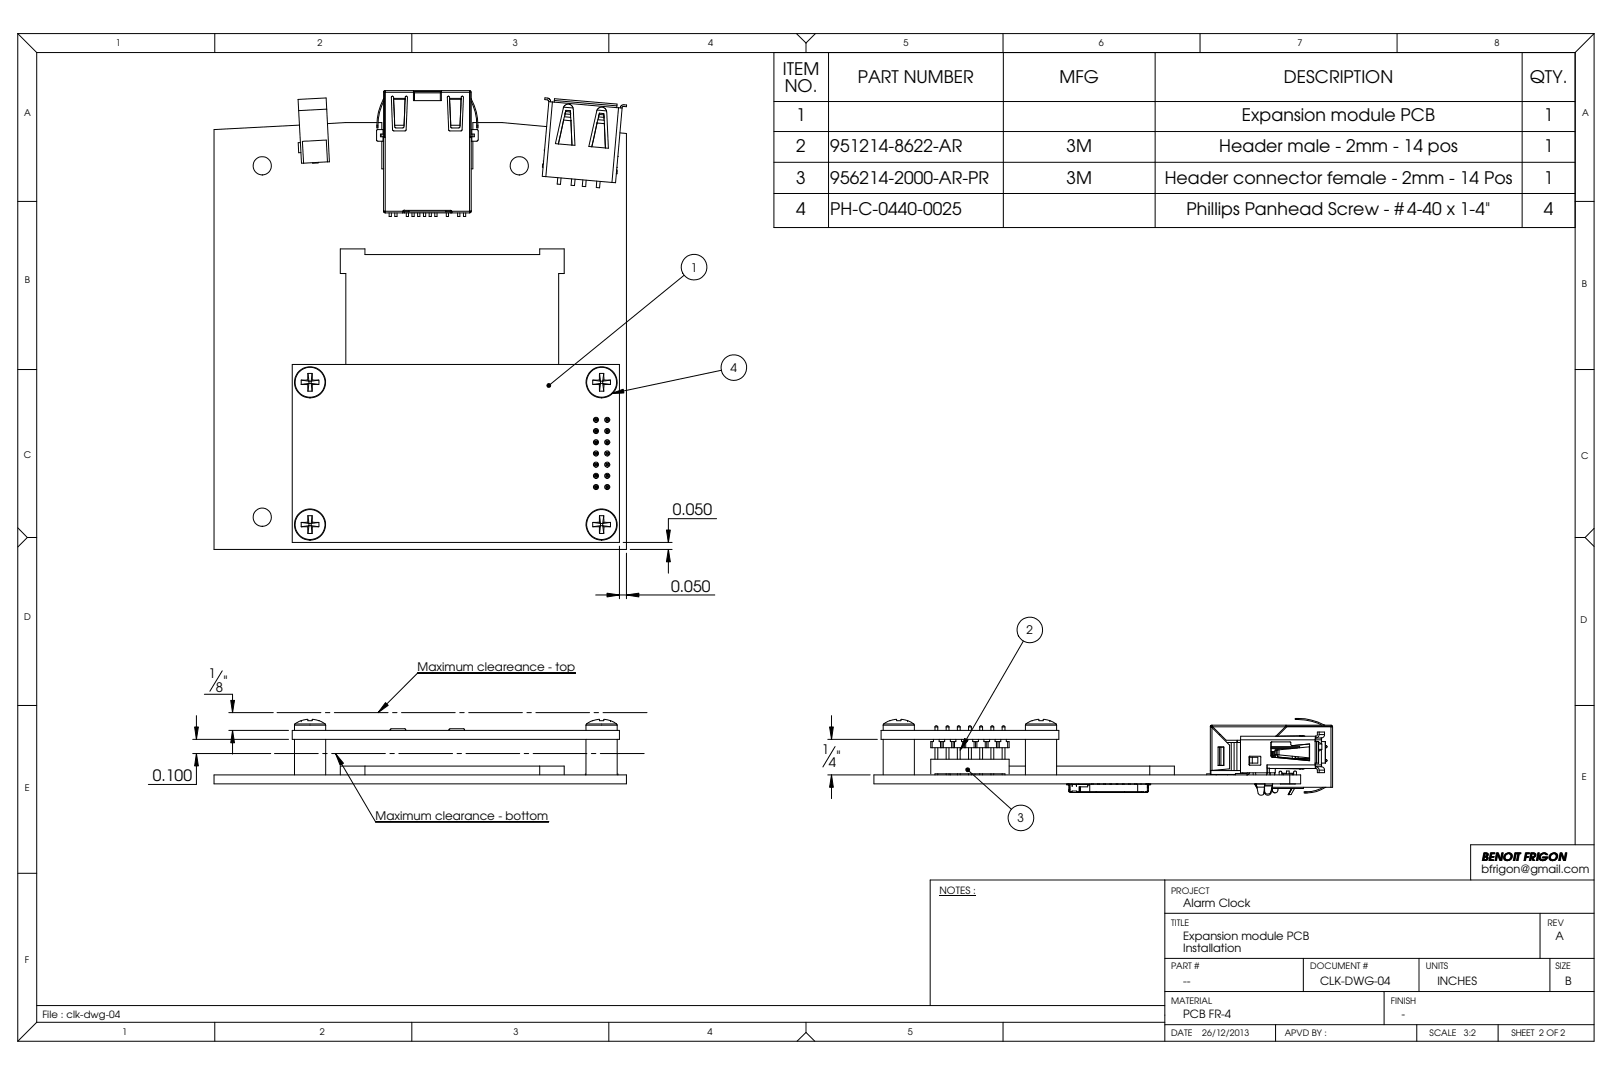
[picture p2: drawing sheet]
<svg xmlns="http://www.w3.org/2000/svg" width="457mm" height="305mm" viewBox="0 0 457 305" stroke-linecap="round" stroke-linejoin="round" font-family="sans-serif">
<g fill="none" stroke="#000" stroke-width=".28">
<path d="M5 9.5v285.7M5 9.5h447.1M5 9.5l5.4 5.4M10.4 14.9v275M10.4 14.9h436.3M60.9 9.5v5.4M116.8 9.5v5.4M172.7 9.5v5.4M219.5 14.9v49.6h227.2M225.9 9.5l2.7 2.7M228.6 12.2v2.7M231.3 9.5l-2.7 2.7"/>
<path d="M235 14.9v49.6M284.5 9.5v5.4M284.6 14.9v49.6M327.6 14.9v49.6M340.4 9.5v5.4M396.2 9.5v5.4M431.7 14.9v49.6M446.7 14.9v224.6M452.1 9.5v285.7h-447.1M452.1 9.5l-5.4 5.4M84.9 35.5l-24.2 1.2v119.1h117v-118l-1.9-.1M92.7 30.9l-.2-3.1-8 .4 1 18.1h.6"/>
<path d="M92.7 30.9l-8 .5M92.7 30.9l.7 15h-.5M106.9 35.5h.3M106.9 36h.3M106.9 35.5v.5M106.9 34.8h-8.9l-5.1 .3M107.2 35.5v.8h-.3v-.3M107.2 34.8h1.1v1.9M108.3 38v.8M108.6 36.7v1.3M108.6 38.8v1.2M108.7 28.2a15.8 15.8 0 0 0-1.8 7.3"/>
<path d="M108.7 28.2h.1M108.8 27.9l-.1 .3M108.8 28.8a14.6 14.6 0 0 0-1.6 6.7M108.8 36.7h-1.8l-.2 .2v2.9l.4 .2h1.6M108.8 38.7h.3M108.8 38h-.9v.8h.9M109.1 26.2h8.3M109.1 26.2v12.7M109.3 26l-.2 .2M109.3 25.7v34.7M109.3 38.9l-.5 .2M109.3 25.7l-.5 .3v33.9"/>
<path d="M109.3 25.7h23.9M111.3 27.3l-.3 .3 .3 9.2M111.3 27.3h.1M111.3 27.3l.3 .3 .3 7.9M111.6 27.9h3.3M111.9 35.5l.1 .6 .3 .2h2l.2-.2 .1-.6M111.9 35.5h2.7M114.9 28.2h-3.3l.3 7.3M114.9 28.3l-.3 7.1M114.9 28.2l-.3 7.3M114.9 28.2v.1M114.9 27.9v.3"/>
<path d="M114.9 27.9v.4M114.9 27.9v-.3a.32 .32 0 0 1 .4-.3 .32 .32 0 0 1 .3 .3l-.5 9.4-.2 .1h-3.2l-.3-.3M117.3 25.7v2.8h7.9v-2.8M117.4 26.2l-.1-.2h7.9l-.2 .2M117.4 26.2l.2 .1M117.6 26.3v2.2M117.6 26.3h7.3M124.9 26.3v2.2M125 26.2h8.3M125 26.2l-.1 .1M127.2 27.3l.3 .2 .3 8M127.2 27.3l-.3 .3 .4 9.4 .3 .1h3.2l.2-.1 .4-9.4a.32 .32 0 0 0-.3-.3 .32 .32 0 0 0-.3 .3v.3"/>
<path d="M127.5 27.9h3.3M127.8 35.5v.6l.4 .2h1.9l.3-.3M127.8 35.5h2.7M130.5 35.5v.5M130.8 28.3l-.3 7.2M130.8 28.2l-.3 7.3M130.8 28.2h-3.3l.3 7.3M130.8 28.2v.1M130.8 27.9v.3M130.8 27.9v.4M133.2 26l.1 .2M133.2 38.9l.4 .2"/>
<path d="M133.2 25.7v34.7M133.2 25.7l.3 .1 .1 .4v33.7M133.3 26.2v12.7M133.3 38.7h.3M133.6 27.9l.1 .3M133.6 28.8a14 14 0 0 1 1.6 6.7M133.6 36.7l1.9 .1 .1 2.9M133.6 38h.9v.8h-.9M133.7 28.2a15.2 15.2 0 0 1 1.9 7.3M133.7 28.2h-.1M133.8 36.7v1.3M133.8 38.8v1.2"/>
<path d="M134.1 38v.8M135.2 34.8h-1.1v1.9M135.2 35.5h.4M135.2 36h.4M135.2 35.5v.5M135.5 34.8h6.9l12.7 1.1M135.6 35.5v.8h-.4v-.3M135.6 39.7l-.4 .3h-1.6M155.7 28.8l-1.9 21.2 1 .1M155.7 28.8l1 .1M155.7 28.8l-.3-.4-.9-.2 .1-.5 1.1 .2 .5 1M156.7 28.9l-1.9 21.2"/>
<path d="M156.7 28.9l.5 .1M157.2 29l17.7 1.5M157.2 28.5v.5M157.2 28.5l.1-.5 17.7 1.5v.5M157.2 28.5l17.8 1.5M159.9 34l-1.5 6.8M159.9 34h.1M159.9 34l2 .2M159.9 30.4l2.7 .2M160.1 33.1l-.2 .9M160.1 33.1l1.7 .2M160.3 32.3l-.2 .8"/>
<path d="M160.3 32.3l1.5 .1M160.3 32l-.1 .8M160.3 32v.3M160.5 31.3v.3M160.5 31.3l1.3 .1M160.5 31.6l1.2 .1M160.5 31.6l-.2 .7M160.5 31.3l-.2 .7M161.7 31.7l.1 .7M161.8 31.4v.7M161.8 31.4l-.1 .3M161.8 32.4v.9"/>
<path d="M161.8 33.3l.1 .9M161.8 32.1v.8M161.8 32.1v.3M161.9 34.2l.3 6.9M161.9 34.1v.1M169.3 34.9l-1.4 6.7M169.3 34.9h.1M169.3 34.9l2.1 .2M169.4 34.8h-.1M169.4 31.2l2.6 .3M169.6 34l-.3 .9M169.6 34l1.8 .1"/>
<path d="M169.8 33.1l-.2 .9M169.8 33.1l1.5 .2M169.8 32.8l-.1 .8M169.8 32.8v.3M170 32.5l1.2 .1M170 32.5l-.2 .6M170 32.1v.4M170 32.1l1.2 .1M170 32.1l-.2 .7M171.2 32.2l.1 .7M171.2 32.6l.1 .7M171.2 32.2v.4"/>
<path d="M171.3 33.3l.1 .8M171.3 32.9v.4M171.3 32.9v.8M171.4 34.1v1M171.4 35.1l.3 6.9M171.4 35h.1M171.4 35.1h.1M172 31.7l-.2-.7-.9-.6-1.1 .2-.6 .7-2.2 10.2 .9 .1M172.1 31.7l.5 10.3h-.9M174.9 30.5l.5 .1M175 30l-.1 .5M175.4 30.6h1"/>
<path d="M175.4 30.6l-1.8 21.1M175.9 30.6l.2-.5 .4-.3h1.2v.5l-1-.1-.3 .4M176.4 30.6l-1.8 21.2-1-.1M219.5 37.3h227.2M219.5 28.8h227.2M5 57.1h5.4M85.2 40.4l-.6 .1 .1 2.8h.6M90.3 46l-.3 .2-1.3 .1v-.2M92.9 45.9l-.4-6.2-5.8 .3-.9 .1 .3 6.2M92.9 45.9l-6.8 .4M108.3 40v7.9h.5M108.8 59.7l.1 .2"/>
<path d="M108.8 59.9l.1 .3M108.8 59.9h7.2M109.1 59.9l.2 .2zM114.7 59.6a.55 .55 0 0 0-.4 .8v-.3h13.8l.1 .3-.3-.8h-13.2M116 59.9v.2M116 59.6v.3M126.4 59.9v.2M126.4 59.9h7.2M126.4 59.6v.3M133.3 59.9l-.1 .2zM133.6 59.7l-.1 .2M133.6 59.9l-.1 .3"/>
<path d="M134.1 40v7.9h-.5M154.1 45.6l.1 .1M154.1 46.2l-.3 1.2h.3M154.5 42.5h-.2M154.8 50.1l18.8 1.6M158.2 50.4l-.2 1.8 1 .1 .1-1.8M158.4 40.8l-.9-.1 2.3-10.2 .7-.8 .9-.2 .8 .5 .4 .7 .5 10.5-.9-.1M158.4 40.8l3.8 .3M162.1 50.7l-.1 1.8 .9 .1 .2-1.8M165.3 51l-.2 1.8 1 .1 .1-1.8M167.9 41.6l3.8 .4M169.2 51.4l-.1 1.8 1 .1 .1-1.9"/>
<path d="M174.9 48l.1 1.3-.2-.1M175.1 47.5h-.1M175.3 44.3l.1 .1M219.5 46h227.2M219.5 54.9h227.2M446.7 57.1h5.4M108.9 60.2l.4 .2M109.1 60l-.2 .2M109.3 60.4h23.9M110.4 60.4v1h.6v-1M112 60.4v1h.6v-1M114.7 60.1v.3"/>
<path d="M115.2 60.4v1h.7v-1M116.8 60.4v1h.7v-1M118.4 60.4v1h.7v-1M120.1 60.4v1h.6v-1M121.7 60.4v1h.6v-1M123.3 60.4v1h.7v-1M126.6 60.4v1h.6v-1M127.7 60.1v.3M129.8 60.4v1h.6v-1M131.4 60.4v1h.7v-1M133.3 60l.2 .2M133.5 60.2l-.3 .2"/>
<path d="M194 78.1l-38.3 31.2M5 104.8h5.4M82.9 103.3h92.8v50.5h-92.8zM85.4 109l1.9 .1M85.4 107.8v1.2M85.4 107.8l2.2 .3M87.3 109.1v1.8M87.3 107.7l-1.9 .1M87.3 107.7l.3 .4M87.3 105.9v1.8M87.3 105.9h1.2M87.3 110.9h1.2"/>
<path d="M87.3 105.9l.3 2.2M87.6 108.1v.6M87.6 108.7l-.3 .4M87.6 108.7l-.3 2.2M87.6 108.7l-2.2 .3M87.6 108.7h.7M87.6 108.1h.7M88.3 108.1v.6M88.3 108.7l.3 .4M88.3 108.7l2.1 .3M88.3 108.7l.2 2.2M88.5 105.9l.1 1.8"/>
<path d="M88.5 105.9l-.2 2.2M88.6 107.7l1.8 .1M88.6 109.1l-.1 1.8M88.6 107.7l-.3 .4M90.4 109l-1.8 .1M90.4 107.8v1.2M90.4 107.8l-2.1 .3M98.1 103.3v-25.7h-1.6v-7h7v1.6h49.6v-1.6h6.9v7h-1.5v25.7M155.3 108.9a.53 .53 0 0 1 .8 .1 .53 .53 0 0 1-.1 .7 .53 .53 0 0 1-.8-.1l.5-.3-.5 .3-.1-.3zM168.1 107.8v1.2M168.1 109l1.9 .1M168.1 107.8l2.2 .3"/>
<path d="M168.3 118.9v.3M168.7 118.6l.3 .4M168.7 118.6h.8M168.7 119.4h.8M168.7 118.6v.8M169 119.1l-.3 .3M169 119h.1M169 119v.1M169 119.1h.1M169.1 119.1l.4 .3M169.1 119v.1M169.5 118.6l-.4 .4"/>
<path d="M169.5 118.6v.8M170 109.1l.1 1.8M170 107.7l-1.9 .1M170 107.7l.3 .4M170.1 105.9l-.1 1.8M170.1 105.9h1.1M170.1 110.9h1.1M170.1 105.9l.2 2.2M170.3 108.7h.6M170.3 108.1h.6M170.3 108.1v.6M170.3 108.7l-.3 .4"/>
<path d="M170.3 108.7l-.2 2.2M170.3 108.7l-2.2 .3M170.9 108.1v.6M170.9 108.7l.3 2.2M170.9 108.7l.4 .4M170.9 108.7l2.2 .3M171.2 105.9l.1 1.8M171.2 105.9l-.3 2.2M171.3 107.7l1.8 .1M171.3 109.1l-.1 1.8M171.3 107.7l-.4 .4M171.8 118.6l.3 .4"/>
<path d="M171.8 118.6v.8M171.8 118.6h.8M171.8 119.4h.8M172.1 119.1l-.3 .3M172.1 119v.1M172.1 119h.2M172.1 119.1h.2M172.3 119.1l.3 .3M172.3 119v.1M172.6 118.6l-.3 .4M172.6 118.6v.8M172.9 118.9v.3"/>
<path d="M173.1 109l-1.8 .1M173.1 107.8v1.2M173.1 107.8l-2.2 .3M173.4 111.6l3.3-1.2 .3 1zM204.6 105l-31.2 6.6M446.7 104.8h5.4M168.3 122.1v.2M168.3 125.3v.2M168.3 128.4v.3M168.3 131.6v.3M168.3 134.8v.2M168.3 138v.2"/>
<path d="M168.7 128.2l.3 .3M168.7 121.8l.3 .3M168.7 131.4l.3 .3M168.7 125l.3 .3M168.7 134.5l.3 .3M168.7 137.7l.3 .3M168.7 128.2h.8M168.7 138.5h.8M168.7 125.8h.8M168.7 134.5h.8M168.7 128.9h.8M168.7 132.1h.8"/>
<path d="M168.7 135.3h.8M168.7 121.8h.8M168.7 125h.8M168.7 121.8v.8M168.7 125v.8M168.7 128.2v.7M168.7 131.4v.7M168.7 134.5v.8M168.7 137.7v.8M168.7 137.7h.8M168.7 131.4h.8M168.7 122.6h.8"/>
<path d="M169 125.5l-.3 .3M169 128.7l-.3 .2M169 131.8l-.3 .3M169 135l-.3 .3M169 122.3l-.3 .3M169 138.2l-.3 .3M169 128.5h.1M169 138h.1M169 138.2h.1M169 125.5h.1M169 134.8h.1M169 128.7h.1"/>
<path d="M169 122.1v.2M169 125.3v.2M169 128.5v.2M169 131.7v.1M169 134.8v.2M169 138v.2M169 131.8h.1M169 131.7h.1M169 125.3h.1M169 135h.1M169 122.1h.1M169 122.3h.1"/>
<path d="M169.1 125.5l.4 .3M169.1 122.3l.4 .3M169.1 128.7l.4 .2M169.1 135l.4 .3M169.1 131.8l.4 .3M169.1 138.2l.4 .3M169.1 122.1v.2M169.1 125.3v.2M169.1 128.5v.2M169.1 131.7v.1M169.1 134.8v.2M169.1 138v.2"/>
<path d="M169.5 128.2l-.4 .3M169.5 121.8l-.4 .3M169.5 125l-.4 .3M169.5 134.5l-.4 .3M169.5 131.4l-.4 .3M169.5 137.7l-.4 .3M169.5 121.8v.8M169.5 125v.8M169.5 128.2v.7M169.5 131.4v.7M169.5 134.5v.8M169.5 137.7v.8"/>
<path d="M171.8 134.5l.3 .3M171.8 121.8l.3 .3M171.8 125l.3 .3M171.8 137.7l.3 .3M171.8 131.4l.3 .3M171.8 128.2l.3 .3M171.8 121.8v.8M171.8 125v.8M171.8 128.2v.7M171.8 131.4v.7M171.8 134.5v.8M171.8 137.7v.8"/>
<path d="M171.8 128.2h.8M171.8 138.5h.8M171.8 125.8h.8M171.8 134.5h.8M171.8 128.9h.8M171.8 132.1h.8M171.8 135.3h.8M171.8 121.8h.8M171.8 125h.8M171.8 137.7h.8M171.8 131.4h.8M171.8 122.6h.8"/>
<path d="M172.1 138.2l-.3 .3M172.1 131.8l-.3 .3M172.1 135l-.3 .3M172.1 122.3l-.3 .3M172.1 128.7l-.3 .2M172.1 125.5l-.3 .3M172.1 122.1v.2M172.1 125.3v.2M172.1 128.5v.2M172.1 131.7v.1M172.1 134.8v.2M172.1 138v.2"/>
<path d="M172.1 128.5h.2M172.1 138h.2M172.1 138.2h.2M172.1 125.5h.2M172.1 134.8h.2M172.1 128.7h.2M172.1 131.8h.2M172.1 131.7h.2M172.1 125.3h.2M172.1 135h.2M172.1 122.1h.2M172.1 122.3h.2"/>
<path d="M172.3 131.8l.3 .3M172.3 138.2l.3 .3M172.3 122.3l.3 .3M172.3 135l.3 .3M172.3 128.7l.3 .2M172.3 125.5l.3 .3M172.3 122.1v.2M172.3 125.3v.2M172.3 128.5v.2M172.3 131.7v.1M172.3 134.8v.2M172.3 138v.2"/>
<path d="M172.6 131.4l-.3 .3M172.6 134.5l-.3 .3M172.6 121.8l-.3 .3M172.6 125l-.3 .3M172.6 137.7l-.3 .3M172.6 128.2l-.3 .3M172.6 121.8v.8M172.6 125v.8M172.6 128.2v.7M172.6 131.4v.7M172.6 134.5v.8M172.6 137.7v.8"/>
<path d="M172.9 122.1v.2M172.9 125.3v.2M172.9 128.4v.3M172.9 131.6v.3M172.9 134.8v.2M172.9 138v.2M5 149.6l2.7 2.8M7.7 152.4h2.7M7.7 152.4l-2.7 2.7M85.4 149.4h1.9M85.4 148.1v1.3M85.4 148.1l2.2 .3"/>
<path d="M87.3 148.1h-1.9M87.3 149.4v1.9M87.3 148.1l.3 .3M87.3 146.2v1.9M87.3 146.2h1.2M87.3 151.3h1.2M87.3 146.2l.3 2.2M87.6 149.1l-2.2 .3M87.6 149.1l-.3 .3M87.6 149.1l-.3 2.2M87.6 148.4h.7M87.6 149.1h.7"/>
<path d="M87.6 148.4v.7M88.3 149.1l.3 .3M88.3 149.1l2.1 .3M88.3 149.1l.2 2.2M88.3 148.4v.7M88.5 146.2l.1 1.9M88.5 146.2l-.2 2.2M88.6 148.1h1.8M88.6 149.4l-.1 1.9M88.6 148.1l-.3 .3M90.4 149.4h-1.8M90.4 148.1v1.3"/>
<path d="M90.4 148.1l-2.1 .3M168.1 148.1v1.3M168.1 149.4h1.9M168.1 148.1l2.2 .3M170 148.1h-1.9M170 149.4l.1 1.9M170 148.1l.3 .3M170.1 146.2l-.1 1.9M170.1 146.2h1.1M170.1 151.3h1.1M170.1 146.2l.2 2.2M170.3 148.4h.6"/>
<path d="M170.3 149.1h.6M170.3 149.1l-2.2 .3M170.3 149.1l-.3 .3M170.3 149.1l-.2 2.2M170.3 148.4v.7M170.9 149.1l.4 .3M170.9 149.1l2.2 .3M170.9 149.1l.3 2.2M170.9 148.4v.7M171.2 146.2l.1 1.9M171.2 146.2l-.3 2.2M171.3 148.1h1.8"/>
<path d="M171.3 149.4l-.1 1.9M171.3 148.1l-.4 .3M173.1 149.4h-1.8M173.1 148.1v1.3M173.1 148.1l-2.2 .3M175.7 154.9v14.9M176.7 153.8h13.9M177.7 156.8v13M178.7 155.8h11.9M189 150.3h1.1l-.5 3.5zM189.6 155.8l.5 3.5h-1.1zM189.6 155.8v6.7"/>
<path d="M203.2 147.1h-13.6v6.7M446.7 152.4h2.9M449.6 152.4l2.5 2.5M452.1 149.8l-2.5 2.6M169 168.7h33.7M172.2 168.2l3.5 .5-3.5 .5zM177.7 168.7l3.5-.5v1zM58 196.8h8v5.3M63 190.2l-3.5 5.8M65.4 198.6h1.1l-.5 3.5zM109.3 199.2l.8 .8-2.9 2.1zM163.2 190.8h-44.8l-11.2 11.3"/>
<path d="M290.2 181.8l-17.9 30.9M5 200h5.4M54.7 209.6h27.1M54.7 213.7h22.1M55.2 206.1h1.1l-.6 3.5zM55.7 213.7l.6 3.5h-1.1zM55.7 213.7v8.7h-13.6M55.7 202.9v6.7M60.7 219.7h117v2.5h-117zM64.9 207.1h16.9M64.9 202.1h12.6M66 207.1l.5 3.5h-1.1z"/>
<path d="M66 207.1v6.7M77.9 213.7h12.4M78.6 202.1h12.4M82.9 207.1h92.8v2.5h-92.8zM83.5 205.6v1.5M83.5 209.6v10.1M83.5 205.6h8.9M85.4 204.3l-1.7 .9M85.4 204.3l1.6-.3h.3v.3h1.2l.1-.3 1.9 .3M85.4 204.3h.1M90.5 204.3l1.7 1M91.5 213.7h1.3"/>
<path d="M92.2 205.3h-8.5l-.2 .3M92.2 205.3l.2 .3M92.3 202.1h1.3M92.4 205.6v1.5M92.4 209.6v10.1M94.1 213.7h15.2M94.8 202.1h15.3M95.2 213.7l2.2 2.7-.9 .6zM95.2 213.7l11.3 19.3h49.1M96.5 219.7v-2.5h63.5v2.5M103.5 217.2v2.5M110.6 213.7h1.2"/>
<path d="M111 206.7l-.3 .1v.3M111 206.6h3.9l.2 .5M111.3 202.1h1.3M113.1 213.7h15.3M113.9 202.1h15.2M127.6 206.7l-.3 .1v.3M127.6 206.6h4l.2 .5M129.6 213.7h1.3M130.4 202.1h1.3M132.2 213.7h15.2M132.9 202.1h15.3M148.7 213.7h1.2"/>
<path d="M149.4 202.1h1.3M151.2 213.7h15.3M152 202.1h15.2M153.1 217.2v2.5M166 219.4v.3M166.2 205.6v1.5M166.2 209.6v10.1M166.2 205.6h8.8M166.4 205.3l-.2 .3M166.4 205.3h8.5M167.7 213.7h1.3M168.1 204.3l-1.7 1"/>
<path d="M168.1 204.3h.1M168.1 204.3l1.7-.3h.2l.1 .3h1.1l.1-.3 1.8 .3M168.5 202.1h1.3M170.3 213.7h12.4M171 202.1h12.5M173.1 204.3l1.8 1M173.1 204.3h.1M174.8 205.3l.2 .3M175 205.6v1.5M175 209.6v10.1M175.3 219.4v.3M234.8 219.7h12"/>
<path d="M234.8 209.6h14M235.3 206.1h1l-.5 3.5zM235.8 219.7l.5 3.5h-1zM235.8 202.9v6.7M235.8 219.7v6.7M236.9 211.7l-3.5 5.8M247.9 219.7h121v2.5h-121zM249.9 207.1h50.4v2.5h-50.4zM250.5 205.6h8.8M250.5 205.6v1.5M250.5 209.6v10.1M250.7 205.3l-.2 .3"/>
<path d="M252.4 204.3l-1.7 1M252.4 204.3h.1M252.4 204.3l1.6-.3h.3v.3h1.2l.1-.3 1.8 .3M257.4 204.3l1.8 1h-8.5M257.4 204.3h.1M259.1 205.3l.2 .3M259.3 205.6v1.5M259.3 209.6v10.1M264 219.4v-4.1h22.2v4.1M264.4 210.3v1.7M264.8 209.6v.7h-.8v1.7h22.2v-1.7h-.8v-.7M265.2 206.1l.1-.3h.5l.2 .3"/>
<path d="M265.2 219.7v-.3h19.8v.3M265.2 206.1v1M265.2 212v3.3M265.2 206.1h.8M266 206.1v1M266 212v3.3M266 219.4v.3M266.4 209.6v.7h1.5v-.7M266.7 210.3v1.7M267.2 210.3v1.7M267.5 210.3v1.7M268.4 206.1l.1-.3h.4l.3 .3"/>
<path d="M268.4 206.1v1M268.4 212v3.3M268.4 219.4v.3M268.4 206.1h.8M269.2 206.1v1M269.2 212v3.3M269.2 219.4v.3M269.5 209.6v.7h1.6v-.7M269.5 219.4v.3M269.9 210.3v1.7M270.3 210.3v1.7M270.7 210.3v1.7"/>
<path d="M271.5 206.1l.2-.3h.4l.2 .3M271.5 206.1v1M271.5 212v3.3M271.5 219.4v.3M271.5 206.1h.8M272.3 206.1v1M272.3 212v3.3M272.3 219.4v.3M272.7 209.6v.7h1.6v-.7M273.1 210.3v1.7M273.5 210.3v1.7M273.6 209.4l.9 .5-2.2 2.8z"/>
<path d="M273.9 210.3v1.7M274.1 217.9a.54 .54 0 0 1 .8 .2 .54 .54 0 0 1-.5 .7 .54 .54 0 0 1-.5-.7l.2-.2 .3 .4zM274.4 218.3l12.5 11.1M274.7 206.1l.2-.3h.4l.2 .3M274.7 206.1v1M274.7 212v3.3M274.7 219.4v.3M274.7 206.1h.8M275.5 206.1v1M275.5 212v3.3M275.5 219.4v.3M275.9 209.6v.7h1.6v-.7"/>
<path d="M276.3 210.3v1.7M276.5 219.4v.3M276.7 210.3v1.7M277.1 210.3v1.7M277.9 206.1l.2-.3h.4l.2 .3M277.9 206.1v1M277.9 212v3.3M277.9 219.4v.3M277.9 206.1h.8M278.7 206.1v1M278.7 212v3.3M278.7 219.4v.3"/>
<path d="M279.1 209.6v.7h1.6v-.7M279.4 210.3v1.7M279.9 210.3v1.7M280.2 210.3v1.7M281.1 206.1l.2-.3h.3l.3 .3M281.1 206.1v1M281.1 212v3.3M281.1 219.4v.3M281.1 206.1h.8M281.9 206.1v1M281.9 212v3.3M281.9 219.4v.3"/>
<path d="M282.2 209.6v.7h1.6v-.7M282.6 210.3v1.7M283 210.3v1.7M283.4 210.3v1.7M284.2 206.1l.2-.3h.4l.2 .3M284.2 206.1v1M284.2 212v3.3M284.2 219.4v.3M284.2 206.1h.8M285 206.1v1M285 212v3.3M285.8 210.3v1.7"/>
<path d="M286.2 217.2h4.6M290.8 205.6h8.9M290.8 205.6v1.5M290.8 209.6v10.1M291 205.3l-.2 .3M292.7 204.3l-1.7 1M292.7 204.3h.1M292.8 204.3l1.6-.3h.2l.1 .3h1.2v-.3l1.9 .3M297.7 204.3l1.8 1h-8.5M297.8 204.3h.1M299.5 205.3l.2 .3M299.7 217.2h33.4v2.5"/>
<path d="M299.7 205.6v1.5M299.7 209.6v10.1M326.1 217.2v2.5M343.3 206.1h34.7M343.3 206.1v13.5h7.1M343.3 218.5h8.5M343.3 219.4h-1v.3M343.4 206.1l.3 .2M343.5 218.5v1.1M343.7 206v12.4M343.7 205.9l-.1 .1 .1 .3M343.7 205.7l.3 .4"/>
<path d="M343.7 205.6v.1M343.7 206.3l5 4.9v6.7l-5 .5M343.7 218.4l-.3 .1M343.7 206l.3 .1M343.7 218.4l-.1 .1M343.7 205.6h34l.3 .5M343.7 205.6l-.3 .1-.1 .4M343.7 205.7v.3M343.8 218.4l.1 .1M344 206.1l3.8 3.8h4M345.1 219.6l-.3 .1M345.5 211.8h1.6"/>
<path d="M345.5 217h1.6M345.5 211.8h1.6v5.2h-1.6zM345.8 208.3h.4M345.9 211.8v5.2M346.3 211.8v5.2M348 210.5h3.8M348.1 219.6v.1M349.2 210.5v8M350 210.5v8M350 219.6v.1M350.8 209.9v8.6M350.9 209.9v.6"/>
<path d="M351.8 209.8h23v-.5h-1.7l-.1 1M351.8 209.8v9.3h8.4v.6M352.4 219.1v.2M353.9 219.1l-.3 .2h-3.2v.4M354.3 214.6l.1-.2 3.2 .1-.1 2.4-3.1 .1-.1-.3M354.3 214.6v2.1M354.3 216.7h.1M354.3 214.6h.1M354.3 216.7l.2 .3M354.3 219.1l-.4 .5-.3 .1M354.4 219.1l-.4 .5-.3 .1M354.4 214.7h2.3v1.7h-2.3z"/>
<path d="M354.5 214.4l-.2 .2M355.2 214.7v1.7M355.4 219.1v.6M356.1 219.1l.1 .6M359.4 216.9l-.2 2.8M359.4 216.9l-.1 2.8M359.4 217.8h.6M360 217.8l13.2 .1M360 217.8v1.3M360.3 219.7v-.6h1.2v.6M360.5 214.3l.3 .4M360.5 210.5v3.8"/>
<path d="M360.5 214.3h.1M360.5 210.5h.1M360.5 211.7h8.1v.3l-8.1-.1M360.5 212.1h7.5M360.5 212.3h5.6M360.5 213.1h1.2M360.6 213.1v1.1h.2v-1.1M360.7 210.4h5.3l.1 .8 .4 .2M360.7 210.4l-.2 .1M360.7 214.2v.4l.1-.4M360.9 213.1v1.1h.2M361.1 213.1l-.1 1.5v-.4"/>
<path d="M361.3 213.1v1.1h.1v-1.1M361.3 214.6h.1M361.3 214.2v.4M361.7 214h.9M361.7 214h.5M361.7 212.7h.5M361.7 212.7v1.3M361.7 214v.8M362.2 214h.6M362.2 212.7v1.3M362.2 214.3l.4 .4M362.2 214.3h.1"/>
<path d="M362.2 214v.3M362.3 214.3l.3 .4M362.6 212.6l-.9 .1M362.6 214.7l8.8 .8M362.8 212.6l-.6 .1M362.8 212.6v1.4M362.8 214l8.5 .9M363.6 219l-.3-.3h-.3l-.2 1M363.6 219.2v.2M363.6 219.4h3.3M363.6 219v.2M363.6 219.4v.3"/>
<path d="M363.6 219.2h1.3M364 219.4v.3M364.5 206.1l-2.6 2.6M364.7 205.6v.1M364.7 205.7l-.2 .4M364.7 205.9h12.8M364.9 219.2v.2M364.9 219.2v-.6h.7v.6M365 206.1l-2.7 2.6M365.6 219.2v.2M365.6 219.2h1.3M365.8 219.7v2.5"/>
<path d="M366.5 211.4h.1M366.5 211.4l4.9-.5v4.8l-10.6-1M366.5 214.4v.7M366.5 219.4v.3M366.9 219.2v.2M366.9 219.2l.1-.5 .5-.1 .2 .4v.7M366.9 219.4v.3M367.3 214.7l.2 .3h.7M367.4 214.5v.2M367.7 203.7v.3M368.2 215l3.2 .1M368.2 203.7a15.8 15.8 0 0 1 7.3 1.8"/>
<path d="M368.2 204a14.6 14.6 0 0 1 6.7 1.6M368.2 203.7v.3M368.2 214.6v.4M368.2 203.7h-.8v.3h.8M368.6 218l-6.9-.1-.1 1.8M368.6 208.6l-6.9 .1M368.6 208.6l.5 .1M368.6 208.6l1.5 .1M368.6 208.6v.1M368.6 217.9v.1M368.8 208.6l.5 .1M369.1 217.9l-.5 .1"/>
<path d="M369.3 217.9l-.5 .1M369.4 217.9h.6M369.4 208.7h.5M370.1 217.9l-1.5 .1M371.3 211.8v3.1M371.3 214.9h.1M371.3 211.8l-8.5 .8M371.4 211.7l-.1 .1M373 216.4h1M373 210.3h1M373 216.4l.1 1 1.7-.1v-.4h-15.4M373 210.2l.7 .1"/>
<path d="M373.1 208.7v9.2M373.2 208.7h-21.3l-.1 1.1M373.2 217.9l.4 .4v.8h2.1v-.7M373.2 217.9v-.5a1.01 1.01 0 0 1 .9 1M373.4 210.3v6.1M373.9 210.3v6.1M374 210.3v6.1M374 210.4l.9 .5M374 210.9h.9M374 212.5h.9M374.1 208.3a1.01 1.01 0 0 1-.9 1v-.6M374.1 218.4h1.6"/>
<path d="M374.1 207.6v.7M374.1 218.4v.7M374.1 208.3h1.6M374.7 217.4a.94 .94 0 0 1 1 1M374.8 212.6v4.8M374.8 210.3h1.1v6.1h-1.1M374.8 209.3v1.6M374.9 210.9v1.6M374.9 212.5l-.9 .5M375.5 205.5l.3 .1M375.5 205.5v.1M375.7 208.3a.94 .94 0 0 1-1 1"/>
<path d="M375.7 208.3v-.7h-2.1v.8l-.4 .3M375.9 210.3v6.1M375.9 215.3h.3l.2 .3-.4 .3M375.9 211.4h.3l.2 .3M375.9 216h.1M376.4 211.8l-.5 .2M376.4 211.7v.1M377.5 205.9v17.3M377.5 205.9l.2 .2M378 206.1v17.1h-17.2M446.7 200h5.4M302.5 222.3v.2l.6 .1"/>
<path d="M302.5 222.3h.6M302.6 222.2l-.1 .1M302.8 222.2v.3M303.1 222.3l.1 .1M303.1 222.3l.2 .1M303.1 223.8v.3M303.1 222.7v-.3h.3v.3M303.1 224.1v.2M303.1 224.3l.4 .4h21.8M303.1 224.3l.1 .2M303.1 224.3h.3M303.1 222.7h.3"/>
<path d="M303.1 223.8h.3M303.1 222.7v1.1M303.1 224.1h.3M303.3 222.3h22.3M303.4 223.8v.3M303.4 224.1v.2M303.4 224.3v.1M303.4 222.9h.1M303.4 223.2h.1M303.4 222.7v1.1M303.4 223.6v.1M303.4 223.7v.1"/>
<path d="M303.4 224.5h.7v-.2h1.2v.2h19.1v.2M303.4 222.3v2.2M303.7 224.5v.2M303.8 222.3h.1M304 224.5v.2M304.1 222.3v.7l.1-.6h1l.1 .6v-.7M305.4 224.5v.2M305.7 222.3h3.4M306 222.2v.1M306 224.5v.2M306.2 223.1v1.4M306.4 223.1v1.4"/>
<path d="M308.5 222.4v.7h-2.4v1.4M308.5 222.5h.6v2M309.1 222.5l-.6 .1M309.6 222.2v.1M309.6 222.3h.4M309.6 222.3h.1M310 222.2v.1M310 222.3h.1M310.9 224.5v.2M311.3 222.2v.1M311.3 222.3h.5M311.3 222.3h.1"/>
<path d="M311.8 222.2v.1M311.8 222.3h.1M313.1 222.2v.1M313.1 222.3h.5M313.1 222.3h.1M313.6 222.2v.1M313.6 222.3h.1M314.8 222.2v.1M314.8 222.3h.5M314.8 222.3h.1M315.3 222.2v.1M315.3 222.3h.1"/>
<path d="M316.6 222.2v.1M316.6 222.3h.4M316.6 222.3h.1M317 222.2v.1M317 222.3h.1M318.3 222.2v.1M318.3 222.3h.5M318.3 222.3h.1M318.8 222.2v.1M318.8 222.3h.1M318.9 224.5v.2M320.1 222.2v.1"/>
<path d="M320.1 222.3h.4M320.1 222.3h.1M320.5 222.2v.1M320.5 222.3h.1M321.8 222.2v.1M321.8 222.3h.5M321.8 222.3h.1M322.3 222.2v.1M322.3 222.3h.1M322.7 222.3v2.2M323.6 222.3h.1M323.8 224.5v.2"/>
<path d="M324.9 222.3h.3M325 222.3h.1M325.1 224.5v.2M325.3 224.5v.2M325.4 222.9h.1M325.4 223.2h.1M325.4 224.5h-.7v.2M325.4 222.3v2.2M325.4 224.1h.3M325.4 223.3h.3M325.4 222.5h.1M325.5 224.2v.1"/>
<path d="M325.5 223.1v.2M325.5 224.3l-.1 .1M325.5 222.7v-.3h.2v.3M325.5 223.1h.2M325.5 224.3h.2M325.5 222.7h.2M325.5 222.7v.4M325.5 222.2v.1M325.6 223.3l-.2 .1M325.6 222.2l.1 .1M325.7 224.5h.1M325.7 224.2v.1"/>
<path d="M325.7 223.1v.2M325.7 224.3l-.4 .4M325.7 222.7v.4M325.7 223.3v.9M325.7 224.1l-.3 .1M325.8 222.3l-.2 .1M325.8 222.3l-.3 .1M325.8 222.3h.5M326 222.2v.3M326.3 222.2v.1M326.3 222.3v.2h-.6v.2M355.9 222.3h.1"/>
<path d="M355.9 222.3l.6 1.2M355.9 222.3l.6 1.1M355.9 222.2v.1M356 222.3h.4M356 222.3l.5 .9M356 222.2l-.1 .1M356.1 222.2l-.1 .1M356.2 222.2l.2 .8M356.4 222.3l.1 .9M356.4 222.3h2.3M356.4 222.2v.1M356.5 223.2l.3 1.7a.93 .93 0 0 0 .9 .6 .93 .93 0 0 0 .8-.6"/>
<path d="M356.5 223.2h2.1M358.6 224.5l-.1 .5M358.6 224.5l-.1 .4M358.6 223.2l-.1 1.7M358.6 223.4l.1 1.1a.95 .95 0 0 0 .9 .7 .95 .95 0 0 0 .9-.7M358.6 223.6h.1M358.7 222.6v.2M358.7 222.8h2.1M358.7 222.6h2.1M358.7 222.8l-.1 1.7M358.7 222.3l-.1 .9M358.7 224.6a.87 .87 0 0 0 .8 .9 .87 .87 0 0 0 .9-.6"/>
<path d="M358.7 222.2v.1M358.8 222.2l-.1 .4M360.5 224.5l-.1 .4M360.8 224a.79 .79 0 0 0 .8 .8M360.8 224h.1M360.8 223.6v.4M360.8 223.2l-.4 1.7M360.8 222.8l-.3 1.7M360.8 222.6v.2M360.8 222.6l.1-.4-.1 1M361.6 224.8h.1M362.5 223.6a.85 .85 0 0 1-.6 1.2 .85 .85 0 0 1-1.1-.8"/>
<path d="M363.1 222.2h4.3M366.3 223.6l-.9 1.7h.8l1-1.7M366.4 223.6l-.9 1.7 .9-1.7M369.7 223.2v.4h-9M370.2 224.5v.3M370.7 224.5v.3M370.7 224.5h-.8v.3h.8M375.3 223.2a9.1 9.1 0 0 1-4.6 1.3M375.8 223.2v.1M375.8 223.3a9.2 9.2 0 0 1-5.1 1.5M376 223.2l-.2 .1M452.1 239.5h-35v10"/>
<path d="M5 247.6h5.4M266.4 253.9h10.5M330.4 259h121.7M330.4 249.5v45.7M436.8 259v12.7M452.1 249.5h-188.3v35.6M330.4 271.7h121.7M369.7 271.7v9.4M402.5 271.7v9.4M439.6 271.7v9.4M10.4 289.9h320M10.4 289.9l-5.4 5.3"/>
<path d="M10.4 285.1h320M60.9 289.9v5.3M116.8 289.9v5.3M172.7 289.9v5.3M228.6 289.9v2.8M228.6 292.7l2.5 2.5M228.6 292.7l-2.5 2.5M284.5 289.9v5.3M330.4 281.1h121.7M330.4 290.5h121.7M361.8 290.5v4.7M392.6 281.1v9.4"/>
<path d="M401.8 290.5v4.7M424.9 290.5v4.7"/>
<circle cx="74.4" cy="47" r="2.6"/>
<circle cx="147.3" cy="47" r="2.6"/>
<circle cx="196.8" cy="75.7" r="3.6"/>
<circle cx="87.9" cy="108.4" r="4.4"/>
<circle cx="87.9" cy="108.4" r="4.3"/>
<circle cx="169.1" cy="119" r=".72"/>
<circle cx="170.6" cy="108.4" r="4.4"/>
<circle cx="170.6" cy="108.4" r="4.2"/>
<circle cx="172.2" cy="119" r=".72"/>
<circle cx="208.1" cy="104.2" r="3.6"/>
<circle cx="169.1" cy="134.9" r=".72"/>
<circle cx="169.1" cy="125.4" r=".72"/>
<circle cx="169.1" cy="131.7" r=".72"/>
<circle cx="169.1" cy="128.6" r=".72"/>
<circle cx="169.1" cy="122.2" r=".72"/>
<circle cx="169.1" cy="138.1" r=".72"/>
<circle cx="172.2" cy="125.4" r=".72"/>
<circle cx="172.2" cy="122.2" r=".72"/>
<circle cx="172.2" cy="131.7" r=".72"/>
<circle cx="172.2" cy="128.6" r=".72"/>
<circle cx="172.2" cy="138.1" r=".72"/>
<circle cx="172.2" cy="134.9" r=".72"/>
<circle cx="74.4" cy="146.6" r="2.59"/>
<circle cx="87.9" cy="148.7" r="4.4"/>
<circle cx="87.9" cy="148.7" r="4.3"/>
<circle cx="170.6" cy="148.7" r="4.2"/>
<circle cx="170.6" cy="148.7" r="4.4"/>
<circle cx="292.1" cy="178.6" r="3.6"/>
<circle cx="289.6" cy="231.9" r="3.6"/>
</g>
<g fill="#000">
<path d="M173.4 111.6l3.3-1.2 .3 1zM189 150.3h1.1l-.5 3.5zM189.6 155.8l.5 3.5h-1.1zM172.2 168.2l3.5 .5-3.5 .5zM177.7 168.7l3.5-.5v1zM55.7 213.7l.6 3.5h-1.1zM55.2 206.1h1.1l-.6 3.5zM65.4 198.6h1.1l-.5 3.5zM66 207.1l.5 3.5h-1.1zM95.2 213.7l2.2 2.7-.9 .6zM109.3 199.2l.8 .8-2.9 2.1zM235.3 206.1h1l-.5 3.5z"/>
<path d="M235.8 219.7l.5 3.5h-1zM273.6 209.4l.9 .5-2.2 2.8z"/>
<path d="M155.3 108.9a.53 .53 0 0 1 .8 .1 .53 .53 0 0 1-.1 .7 .53 .53 0 0 1-.8-.1l.5-.3-.5 .3-.1-.3z" fill-rule="evenodd"/>
<path d="M274.1 217.9a.54 .54 0 0 1 .8 .2 .54 .54 0 0 1-.5 .7 .54 .54 0 0 1-.5-.7l.2-.2 .3 .4z" fill-rule="evenodd"/>
</g>
<g font-size="4.9">
<text x="222" y="21.3">ITEM</text>
<text x="243.3" y="23.7">PART NUMBER</text>
<text x="300.5" y="23.7">MFG</text>
<text x="364.2" y="23.7">DESCRIPTION</text>
<text x="433.9" y="23.7">QTY.</text>
<text x="222.6" y="26.1">NO.</text>
<text x="225.8" y="34.4">1</text>
<text x="352.2" y="34.4">Expansion module PCB</text>
<text x="437.9" y="34.4">1</text>
<text x="225.8" y="43">2</text>
<text x="235.5" y="43">951214-8622-AR</text>
<text x="302.5" y="43">3M</text>
<text x="345.8" y="43">Header male - 2mm - 14 pos</text>
<text x="437.9" y="43">1</text>
<text x="225.8" y="52.3">3</text>
<text x="235.5" y="52.3">956214-2000-AR-PR</text>
<text x="302.5" y="52.3">3M</text>
<text x="330.3" y="52.3">Header connector female - 2mm - 14 Pos</text>
<text x="437.9" y="52.3">1</text>
<text x="225.8" y="61.1">4</text>
<text x="235.5" y="61.1">PH-C-0440-0025</text>
<text x="336.5" y="61.1">Phillips Panhead Screw - # 4-40 x 1-4&quot;</text>
<text x="437.9" y="61.1">4</text>
</g>
<g font-size="4.4">
<text x="190.8" y="146.1">0.050</text>
<text x="190.3" y="167.8">0.050</text>
<text x="63.3" y="194.6">&quot;</text>
<text x="43.3" y="221.5">0.100</text>
<text x="237.2" y="216.1">&quot;</text>
</g>
<g font-size="3.7">
<text x="59.2" y="192.4">1</text>
<text x="61.3" y="196.1">8</text>
<text x="233" y="213.8">1</text>
<text x="235.1" y="217.6">4</text>
</g>
<g font-size="3.3">
<text x="195.9" y="77">1</text>
<text x="207.2" y="105.5">4</text>
<text x="291.2" y="179.9">2</text>
<text x="118.4" y="190.4">Maximum cleareance - top</text>
<text x="106.5" y="232.5">Maximum clearance - bottom</text>
<text x="288.6" y="233.1">3</text>
</g>
<g font-size="3.2">
<text x="420.3" y="244.1">BENOIT FRIGON</text>
<text x="420.2" y="247.5">bfrigon@gmail.com</text>
<text x="335.6" y="257.2">Alarm Clock</text>
<text x="335.6" y="266.5">Expansion module PCB</text>
<text x="335.6" y="270">Installation</text>
<text x="441.2" y="266.7">A</text>
<text x="335.6" y="279.4">--</text>
<text x="374.4" y="279.4">CLK-DWG-04</text>
<text x="407.7" y="279.4">INCHES</text>
<text x="443.9" y="279.3">B</text>
<text x="335.6" y="288.5">PCB FR-4</text>
<text x="397.5" y="288.5">-</text>
</g>
<g font-size="2.8">
<text x="266.4" y="253.6">NOTES :</text>
<text x="12" y="288.6">File : clk-dwg-04</text>
</g>
<g font-size="2.6">
<text x="32.8" y="13.2">1</text>
<text x="90.1" y="13.2">2</text>
<text x="145.4" y="13.2">3</text>
<text x="200.8" y="13.2">4</text>
<text x="256.3" y="13.2">5</text>
<text x="311.7" y="13.2">6</text>
<text x="368" y="13.2">7</text>
<text x="423.8" y="13.2">8</text>
<text x="6.8" y="33">A</text>
<text x="448.7" y="33">A</text>
<text x="7" y="80.2">B</text>
<text x="448.7" y="81.2">B</text>
<text x="6.7" y="129.8">C</text>
<text x="448.4" y="130">C</text>
<text x="6.8" y="175.8">D</text>
<text x="448.3" y="176.7">D</text>
<text x="448.6" y="221.1">E</text>
<text x="7.1" y="224.3">E</text>
<text x="7.1" y="272.9">F</text>
<text x="34.6" y="293.6">1</text>
<text x="90.7" y="293.6">2</text>
<text x="145.6" y="293.6">3</text>
<text x="200.7" y="293.6">4</text>
<text x="257.5" y="293.4">5</text>
</g>
<g font-size="2.5">
<text x="332.1" y="253.6">PROJECT</text>
<text x="332.1" y="262.6">TITLE</text>
<text x="438.9" y="262.5">REV</text>
<text x="332.1" y="274.9">PART #</text>
<text x="371.6" y="274.9">DOCUMENT #</text>
<text x="404.4" y="274.9">UNITS</text>
<text x="441.2" y="274.9">SIZE</text>
<text x="332.1" y="284.6">MATERIAL</text>
<text x="394.5" y="284.6">FINISH</text>
<text x="332.1" y="293.7">DATE</text>
<text x="341" y="293.7">26/12/2013</text>
<text x="364.4" y="293.7">APVD BY :</text>
<text x="405.5" y="293.7">SCALE</text>
<text x="415.2" y="293.7">3:2</text>
<text x="428.7" y="293.7">SHEET 2 OF 2</text>
</g>
</svg>
